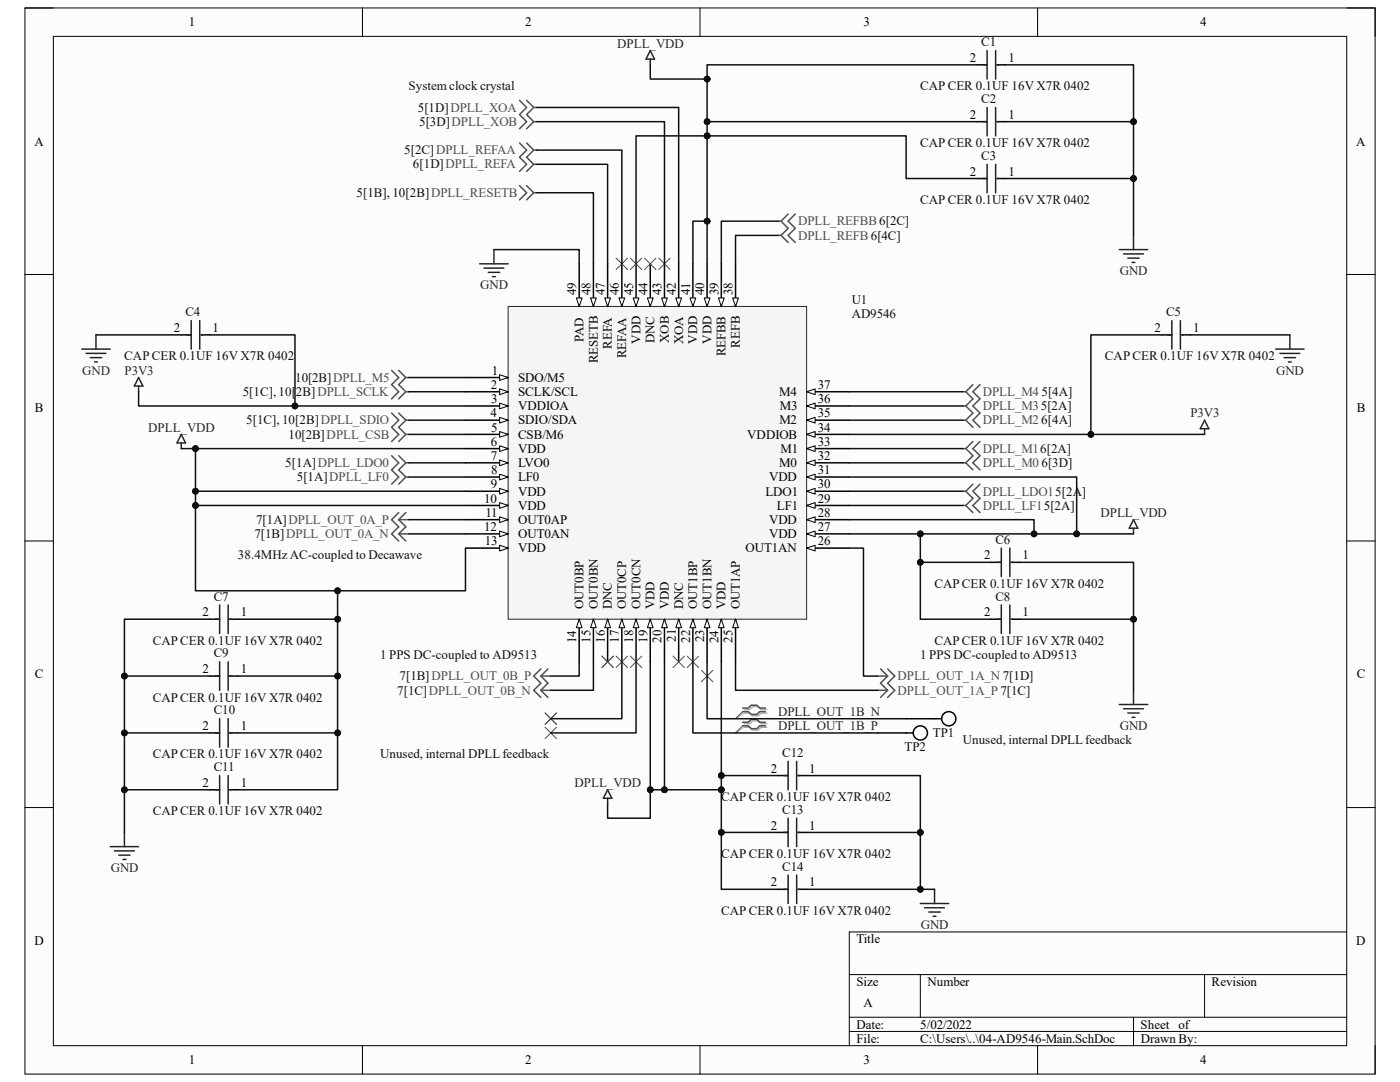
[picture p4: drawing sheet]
<svg xmlns="http://www.w3.org/2000/svg" width="279mm" height="216mm" viewBox="0 0 279 216" stroke-linecap="round" stroke-linejoin="round" font-family="sans-serif">
<path d="M5 1.6h269.4v212.7h-269.4z" fill-rule="evenodd" fill="#fcfcfc"/>
<path d="M5 1.6h269.4v212.7h-269.4z" fill="none" stroke="#000" stroke-width=".2"/>
<path d="M10.6 7.3h258.2v201.4h-258.2z" fill-rule="evenodd" fill="#fcfcfc"/>
<g fill="none" stroke="#000" stroke-width=".2">
<path d="M5 1.6h5.6M10.6 7.3h258.2v201.4h-258.2zM72.3 1.6v5.7M139.7 1.6v5.7M207.1 1.6v5.7M268.8 1.6h5.6v5.7M5 54.8h5.6M268.8 54.8h5.6M5 107.9h5.6M268.8 107.9h5.6M5 161.1h5.6M268.8 161.1h5.6"/>
<path d="M169.5 194.5h99.3M183.7 194.5v8.5M240.4 194.5v8.5M268.8 186h-99.3v22.7M72.3 208.7v5.6M139.7 208.7v5.6M169.5 203h99.3M169.5 205.8h99.3M207.1 208.7v5.6M226.2 203v5.7M274.4 208.7v5.6"/>
</g>
<g fill="none" stroke="#4c4c4c" stroke-width=".3">
<path d="M78.2 73.9l1.4 1.4-1.4 1.5 1.4 1.4-1.4 1.4M79.6 73.9l1.4 1.4M81 75.3l-1.4 1.5 1.4 1.4M81 75.3h.6M81 78.2l-1.4 1.4M81 78.2h.6M78.2 82.4l1.4 1.4-1.4 1.5 1.4 1.4-1.4 1.4M78.2 90.9l1.4 1.5-1.4 1.4 1.4 1.4-1.4 1.4M79.6 82.4l1.4 1.4M79.6 90.9l1.4 1.5M81 83.8l-1.4 1.5 1.4 1.4M81 83.8h.6"/>
<path d="M81 86.7l-1.4 1.4M81 86.7h.6M81 92.4l-1.4 1.4 1.4 1.4M81 92.4h.6M81 95.2l-1.4 1.4M81 95.2h.6M79.6 103.7l1.4 1.4-1.4 1.4M79.6 102.3l-1.4 1.4 1.4 1.4-1.4 1.4 1.4 1.4M79.6 103.7h2M79.6 106.5l1.4 1.4M79.6 106.5h2M81 102.3l-1.4 1.4"/>
<path d="M107.9 134.9l1.5 1.4-1.5 1.4M107.9 133.5l-1.4 1.4 1.4 1.4-1.4 1.4 1.4 1.5M107.9 134.9h2M107.9 137.7l1.5 1.5M107.9 137.7h2M109.4 133.5l-1.5 1.4"/>
</g>
<path d="M101.4 61.2h59.6v62.4h-59.6z" fill-rule="evenodd" fill="#f5f5f5"/>
<path d="M101.4 61.2h59.6v62.4h-59.6z" fill="none" stroke="#262626" stroke-width=".2"/>
<path d="M92.9 75.3h8.5" fill="none" stroke="#000" stroke-width=".3"/>
<path d="M99.7 74.8l1.7 .5-1.7 .6z" fill="#fbfbfb"/>
<path d="M99.7 74.8l1.7 .5-1.7 .6z" fill="none" stroke="#000" stroke-width=".2"/>
<path d="M92.9 78.2h8.5" fill="none" stroke="#000" stroke-width=".3"/>
<path d="M99.7 77.6l1.7 .6-1.7 .5z" fill="#fbfbfb"/>
<path d="M99.7 77.6l1.7 .6-1.7 .5z" fill="none" stroke="#000" stroke-width=".2"/>
<path d="M92.9 81h8.5" fill="none" stroke="#000" stroke-width=".3"/>
<path d="M99.7 80.4l1.7 .6-1.7 .6z" fill="#fbfbfb"/>
<path d="M99.7 80.4l1.7 .6-1.7 .6z" fill="none" stroke="#000" stroke-width=".2"/>
<path d="M92.9 83.8h8.5" fill="none" stroke="#000" stroke-width=".3"/>
<path d="M99.7 83.3l1.7 .5-1.7 .6z" fill="#fbfbfb"/>
<path d="M99.7 83.3l1.7 .5-1.7 .6z" fill="none" stroke="#000" stroke-width=".2"/>
<path d="M92.9 86.7h8.5" fill="none" stroke="#000" stroke-width=".3"/>
<path d="M99.7 86.1l1.7 .6-1.7 .5z" fill="#fbfbfb"/>
<path d="M99.7 86.1l1.7 .6-1.7 .5z" fill="none" stroke="#000" stroke-width=".2"/>
<path d="M92.9 89.5h8.5" fill="none" stroke="#000" stroke-width=".3"/>
<path d="M99.7 88.9l1.7 .6-1.7 .6z" fill="#fbfbfb"/>
<path d="M99.7 88.9l1.7 .6-1.7 .6z" fill="none" stroke="#000" stroke-width=".2"/>
<path d="M92.9 92.4h8.5" fill="none" stroke="#000" stroke-width=".3"/>
<path d="M99.7 91.8l1.7 .6-1.7 .5z" fill="#fbfbfb"/>
<path d="M99.7 91.8l1.7 .6-1.7 .5z" fill="none" stroke="#000" stroke-width=".2"/>
<path d="M92.9 95.2h8.5" fill="none" stroke="#000" stroke-width=".3"/>
<path d="M99.7 94.6l1.7 .6-1.7 .6z" fill="#fbfbfb"/>
<path d="M99.7 94.6l1.7 .6-1.7 .6z" fill="none" stroke="#000" stroke-width=".2"/>
<path d="M92.9 98h8.5" fill="none" stroke="#000" stroke-width=".3"/>
<path d="M99.7 97.5l1.7 .5-1.7 .6z" fill="#fbfbfb"/>
<path d="M99.7 97.5l1.7 .5-1.7 .6z" fill="none" stroke="#000" stroke-width=".2"/>
<path d="M92.9 100.9h8.5" fill="none" stroke="#000" stroke-width=".3"/>
<path d="M99.7 100.3l1.7 .6-1.7 .5z" fill="#fbfbfb"/>
<path d="M99.7 100.3l1.7 .6-1.7 .5z" fill="none" stroke="#000" stroke-width=".2"/>
<path d="M92.9 103.7h8.5" fill="none" stroke="#000" stroke-width=".3"/>
<path d="M99.7 103.1l1.7 .6-1.7 .6z" fill="#fbfbfb"/>
<path d="M99.7 103.1l1.7 .6-1.7 .6z" fill="none" stroke="#000" stroke-width=".2"/>
<path d="M92.9 106.5h8.5" fill="none" stroke="#000" stroke-width=".3"/>
<path d="M99.7 106l1.7 .5-1.7 .6z" fill="#fbfbfb"/>
<path d="M99.7 106l1.7 .5-1.7 .6z" fill="none" stroke="#000" stroke-width=".2"/>
<path d="M92.9 109.4h8.5" fill="none" stroke="#000" stroke-width=".3"/>
<path d="M99.7 108.8l1.7 .6-1.7 .5z" fill="#fbfbfb"/>
<path d="M99.7 108.8l1.7 .6-1.7 .5z" fill="none" stroke="#000" stroke-width=".2"/>
<path d="M115.6 123.6v8.5" fill="none" stroke="#000" stroke-width=".3"/>
<path d="M115.6 123.6l.6 1.7h-1.2z" fill="#fbfbfb"/>
<path d="M115.6 123.6l.6 1.7h-1.2z" fill="none" stroke="#000" stroke-width=".2"/>
<path d="M118.4 123.6v8.5" fill="none" stroke="#000" stroke-width=".3"/>
<path d="M118.4 123.6l.6 1.7h-1.1z" fill="#fbfbfb"/>
<path d="M118.4 123.6l.6 1.7h-1.1z" fill="none" stroke="#000" stroke-width=".2"/>
<path d="M121.3 123.6v8.5" fill="none" stroke="#000" stroke-width=".3"/>
<path d="M121.3 123.6l.5 1.7h-1.1z" fill="#fbfbfb"/>
<path d="M121.3 123.6l.5 1.7h-1.1z" fill="none" stroke="#000" stroke-width=".2"/>
<path d="M124.1 123.6v8.5" fill="none" stroke="#000" stroke-width=".3"/>
<path d="M124.1 123.6l.6 1.7h-1.2z" fill="#fbfbfb"/>
<path d="M124.1 123.6l.6 1.7h-1.2z" fill="none" stroke="#000" stroke-width=".2"/>
<path d="M126.9 123.6v8.5" fill="none" stroke="#000" stroke-width=".3"/>
<path d="M126.9 123.6l.6 1.7h-1.1z" fill="#fbfbfb"/>
<path d="M126.9 123.6l.6 1.7h-1.1z" fill="none" stroke="#000" stroke-width=".2"/>
<path d="M129.8 123.6v8.5" fill="none" stroke="#000" stroke-width=".3"/>
<path d="M129.8 123.6l.5 1.7h-1.1z" fill="#fbfbfb"/>
<path d="M129.8 123.6l.5 1.7h-1.1z" fill="none" stroke="#000" stroke-width=".2"/>
<path d="M132.6 123.6v8.5" fill="none" stroke="#000" stroke-width=".3"/>
<path d="M132.6 123.6l.6 1.7h-1.2z" fill="#fbfbfb"/>
<path d="M132.6 123.6l.6 1.7h-1.2z" fill="none" stroke="#000" stroke-width=".2"/>
<path d="M135.4 123.6v8.5" fill="none" stroke="#000" stroke-width=".3"/>
<path d="M135.4 123.6l.6 1.7h-1.1z" fill="#fbfbfb"/>
<path d="M135.4 123.6l.6 1.7h-1.1z" fill="none" stroke="#000" stroke-width=".2"/>
<path d="M138.3 123.6v8.5" fill="none" stroke="#000" stroke-width=".3"/>
<path d="M138.3 123.6l.6 1.7h-1.2z" fill="#fbfbfb"/>
<path d="M138.3 123.6l.6 1.7h-1.2z" fill="none" stroke="#000" stroke-width=".2"/>
<path d="M141.1 123.6v8.5" fill="none" stroke="#000" stroke-width=".3"/>
<path d="M141.1 123.6l.6 1.7h-1.1z" fill="#fbfbfb"/>
<path d="M141.1 123.6l.6 1.7h-1.1z" fill="none" stroke="#000" stroke-width=".2"/>
<path d="M144 123.6v8.5" fill="none" stroke="#000" stroke-width=".3"/>
<path d="M144 123.6l.5 1.7h-1.1z" fill="#fbfbfb"/>
<path d="M144 123.6l.5 1.7h-1.1z" fill="none" stroke="#000" stroke-width=".2"/>
<path d="M146.8 123.6v8.5" fill="none" stroke="#000" stroke-width=".3"/>
<path d="M146.8 123.6l.6 1.7h-1.2z" fill="#fbfbfb"/>
<path d="M146.8 123.6l.6 1.7h-1.2z" fill="none" stroke="#000" stroke-width=".2"/>
<path d="M161 109.4h8.5" fill="none" stroke="#000" stroke-width=".3"/>
<path d="M161 109.4l1.7-.6v1.1z" fill="#fbfbfb"/>
<path d="M161 109.4l1.7-.6v1.1z" fill="none" stroke="#000" stroke-width=".2"/>
<path d="M161 106.5h8.5" fill="none" stroke="#000" stroke-width=".3"/>
<path d="M161 106.5l1.7-.5v1.1z" fill="#fbfbfb"/>
<path d="M161 106.5l1.7-.5v1.1z" fill="none" stroke="#000" stroke-width=".2"/>
<path d="M161 103.7h8.5" fill="none" stroke="#000" stroke-width=".3"/>
<path d="M161 103.7l1.7-.6v1.2z" fill="#fbfbfb"/>
<path d="M161 103.7l1.7-.6v1.2z" fill="none" stroke="#000" stroke-width=".2"/>
<path d="M161 100.9h8.5" fill="none" stroke="#000" stroke-width=".3"/>
<path d="M161 100.9l1.7-.6v1.1z" fill="#fbfbfb"/>
<path d="M161 100.9l1.7-.6v1.1z" fill="none" stroke="#000" stroke-width=".2"/>
<path d="M161 98h8.5" fill="none" stroke="#000" stroke-width=".3"/>
<path d="M161 98l1.7-.5v1.1z" fill="#fbfbfb"/>
<path d="M161 98l1.7-.5v1.1z" fill="none" stroke="#000" stroke-width=".2"/>
<path d="M161 95.2h8.5" fill="none" stroke="#000" stroke-width=".3"/>
<path d="M161 95.2l1.7-.6v1.2z" fill="#fbfbfb"/>
<path d="M161 95.2l1.7-.6v1.2z" fill="none" stroke="#000" stroke-width=".2"/>
<path d="M161 92.4h8.5" fill="none" stroke="#000" stroke-width=".3"/>
<path d="M161 92.4l1.7-.6v1.1z" fill="#fbfbfb"/>
<path d="M161 92.4l1.7-.6v1.1z" fill="none" stroke="#000" stroke-width=".2"/>
<path d="M161 89.5h8.5" fill="none" stroke="#000" stroke-width=".3"/>
<path d="M161 89.5l1.7-.6v1.2z" fill="#fbfbfb"/>
<path d="M161 89.5l1.7-.6v1.2z" fill="none" stroke="#000" stroke-width=".2"/>
<path d="M161 86.7h8.5" fill="none" stroke="#000" stroke-width=".3"/>
<path d="M161 86.7l1.7-.6v1.1z" fill="#fbfbfb"/>
<path d="M161 86.7l1.7-.6v1.1z" fill="none" stroke="#000" stroke-width=".2"/>
<path d="M161 83.8h8.5" fill="none" stroke="#000" stroke-width=".3"/>
<path d="M161 83.8l1.7-.5v1.1z" fill="#fbfbfb"/>
<path d="M161 83.8l1.7-.5v1.1z" fill="none" stroke="#000" stroke-width=".2"/>
<path d="M161 81h8.5" fill="none" stroke="#000" stroke-width=".3"/>
<path d="M161 81l1.7-.6v1.2z" fill="#fbfbfb"/>
<path d="M161 81l1.7-.6v1.2z" fill="none" stroke="#000" stroke-width=".2"/>
<path d="M161 78.2h8.5" fill="none" stroke="#000" stroke-width=".3"/>
<path d="M161 78.2l1.7-.6v1.1z" fill="#fbfbfb"/>
<path d="M161 78.2l1.7-.6v1.1z" fill="none" stroke="#000" stroke-width=".2"/>
<path d="M146.8 52.6v8.6" fill="none" stroke="#000" stroke-width=".3"/>
<path d="M146.2 59.5h1.2l-.6 1.7z" fill="#fbfbfb"/>
<path d="M146.2 59.5h1.2l-.6 1.7z" fill="none" stroke="#000" stroke-width=".2"/>
<path d="M144 52.6v8.6" fill="none" stroke="#000" stroke-width=".3"/>
<path d="M143.4 59.5h1.1l-.5 1.7z" fill="#fbfbfb"/>
<path d="M143.4 59.5h1.1l-.5 1.7z" fill="none" stroke="#000" stroke-width=".2"/>
<path d="M141.1 52.6v8.6" fill="none" stroke="#000" stroke-width=".3"/>
<path d="M140.6 59.5h1.1l-.6 1.7z" fill="#fbfbfb"/>
<path d="M140.6 59.5h1.1l-.6 1.7z" fill="none" stroke="#000" stroke-width=".2"/>
<path d="M138.3 52.6v8.6" fill="none" stroke="#000" stroke-width=".3"/>
<path d="M137.7 59.5h1.2l-.6 1.7z" fill="#fbfbfb"/>
<path d="M137.7 59.5h1.2l-.6 1.7z" fill="none" stroke="#000" stroke-width=".2"/>
<path d="M135.4 52.6v8.6" fill="none" stroke="#000" stroke-width=".3"/>
<path d="M134.9 59.5h1.1l-.6 1.7z" fill="#fbfbfb"/>
<path d="M134.9 59.5h1.1l-.6 1.7z" fill="none" stroke="#000" stroke-width=".2"/>
<path d="M132.6 52.6v8.6" fill="none" stroke="#000" stroke-width=".3"/>
<path d="M132 59.5h1.2l-.6 1.7z" fill="#fbfbfb"/>
<path d="M132 59.5h1.2l-.6 1.7z" fill="none" stroke="#000" stroke-width=".2"/>
<path d="M129.8 52.6v8.6" fill="none" stroke="#000" stroke-width=".3"/>
<path d="M129.2 59.5h1.1l-.5 1.7z" fill="#fbfbfb"/>
<path d="M129.2 59.5h1.1l-.5 1.7z" fill="none" stroke="#000" stroke-width=".2"/>
<path d="M126.9 52.6v8.6" fill="none" stroke="#000" stroke-width=".3"/>
<path d="M126.4 59.5h1.1l-.6 1.7z" fill="#fbfbfb"/>
<path d="M126.4 59.5h1.1l-.6 1.7z" fill="none" stroke="#000" stroke-width=".2"/>
<path d="M124.1 52.6v8.6" fill="none" stroke="#000" stroke-width=".3"/>
<path d="M123.5 59.5h1.2l-.6 1.7z" fill="#fbfbfb"/>
<path d="M123.5 59.5h1.2l-.6 1.7z" fill="none" stroke="#000" stroke-width=".2"/>
<path d="M121.3 52.6v8.6" fill="none" stroke="#000" stroke-width=".3"/>
<path d="M120.7 59.5h1.1l-.5 1.7z" fill="#fbfbfb"/>
<path d="M120.7 59.5h1.1l-.5 1.7z" fill="none" stroke="#000" stroke-width=".2"/>
<path d="M118.4 52.6v8.6" fill="none" stroke="#000" stroke-width=".3"/>
<path d="M117.9 59.5h1.1l-.6 1.7z" fill="#fbfbfb"/>
<path d="M117.9 59.5h1.1l-.6 1.7z" fill="none" stroke="#000" stroke-width=".2"/>
<path d="M115.6 52.6v8.6" fill="none" stroke="#000" stroke-width=".3"/>
<path d="M115 59.5h1.2l-.6 1.7z" fill="#fbfbfb"/>
<path d="M115 59.5h1.2l-.6 1.7z" fill="none" stroke="#000" stroke-width=".2"/>
<g fill="none" stroke="#4c4c4c" stroke-width=".3">
<path d="M103.7 37l1.4 1.5-1.4 1.4M103.7 28.5l1.4 1.5-1.4 1.4 1.4 1.4-1.4 1.4M103.7 20l1.4 1.4-1.4 1.5 1.4 1.4-1.4 1.4M105.1 37l1.4 1.5M105.1 28.5l1.4 1.5M105.1 20l1.4 1.4M106.5 38.5l-1.4 1.4M106.5 38.5h.6M106.5 32.8l-1.4 1.4M106.5 30l-1.4 1.4 1.4 1.4M106.5 32.8h.6M106.5 30h.6"/>
<path d="M106.5 24.3l-1.4 1.4M106.5 21.4l-1.4 1.5 1.4 1.4M106.5 24.3h.6M106.5 21.4h.6M155.3 44.1h.6M155.3 47h.6M155.9 44.1l1.4 1.5-1.4 1.4M155.9 47l1.4 1.4M157.3 42.7l-1.4 1.4M158.7 42.7l-1.4 1.4 1.4 1.5-1.4 1.4 1.4 1.4M192.2 78.2h.5M192.7 78.2l1.5 1.4-1.5 1.4"/>
<path d="M194.2 76.8l-1.5 1.4M195.6 76.8l-1.4 1.4 1.4 1.4-1.4 1.4 1.4 1.4-1.4 1.4 1.4 1.5M192.2 98h.5M192.2 92.4h.5M192.2 89.5h.5M192.2 83.8h.5M192.2 81h.5M192.7 98l1.5 1.4-1.5 1.5M192.7 92.4l1.5 1.4M192.7 89.5l1.5 1.4-1.5 1.5M192.7 83.8l1.5 1.5M192.7 81l1.5 1.4-1.5 1.4"/>
<path d="M194.2 96.6l-1.5 1.4M194.2 88.1l-1.5 1.4M195.6 96.6l-1.4 1.4 1.4 1.4-1.4 1.5 1.4 1.4M195.6 88.1l-1.4 1.4 1.4 1.4-1.4 1.5 1.4 1.4M192.2 100.9h.5M192.7 100.9l1.5 1.4M175.2 134.9h1.9M175.2 137.7h1.9M175.7 133.5l1.4 1.4M177.1 134.9l-1.4 1.4 1.4 1.4M177.1 133.5l1.5 1.4-1.5 1.4 1.5 1.4-1.5 1.5M177.1 137.7l-1.4 1.5"/>
<path d="M148.2 141.3h1.1l.6-.6h1.2l.5 .6h1.1M148.2 142h1.1l.6 .6h1.2l.5-.6h1.1M148.2 144.1h1.1l.6-.6h1.2l.5 .6h1.1M148.2 144.8h1.1l.6 .6h1.2l.5-.6h1.1"/>
</g>
<g fill="none" stroke="#262626" stroke-width=".3">
<path d="M129.8 10.1l.8 1.7h-1.7zM129.8 11.8v1.1M95.7 52.6h5.7M96.6 53.5h4M97.4 54.3h2.3M98.3 55.2h.6M98.6 49.8v2.8M223.4 49.8h5.7M224.2 50.7h4M225.1 51.5h2.3M225.9 52.4h.6M226.2 47v2.8"/>
<path d="M16.3 69.7h5.7M17.2 70.5h3.9M18 71.4h2.3M18.9 72.2h.5M19.2 66.8v2.9M27.7 75.3l.8 1.7h-1.7zM27.7 77v1.2M254.6 69.7h5.7M255.4 70.5h4M256.3 71.4h2.3M257.1 72.2h.6M257.4 66.8v2.9"/>
<path d="M36.2 86.7l.8 1.7h-1.7zM36.2 88.4v1.1M240.4 83.8l.8 1.7h-1.7zM240.4 85.5v1.2M226.2 103.7l.9 1.7h-1.7zM226.2 105.4v1.1M226.2 137.7v2.9M121.3 157.6l.8 1.7h-1.7zM121.3 159.3v1.1M223.4 140.6h5.7M224.2 141.4h4M225.1 142.3h2.3"/>
<path d="M225.9 143.1h.6M22 168.9h5.7M22.8 169.8h4M23.7 170.6h2.3M24.5 171.5h.6M24.8 166.1v2.8M186.5 177.5v2.8M183.7 180.3h5.6M184.5 181.1h4M185.4 182h2.2M186.2 182.8h.6"/>
</g>
<g fill="none" stroke="#000" stroke-width=".3">
<path d="M195 12.9h2M199 12.9h1.7M195 24.3h2M195 35.6h2M199 24.3h1.7M199 35.6h1.7M36.2 66.8h2M40.1 66.8h1.7M231.9 66.8h2M235.9 66.8h1.7M197.9 112.2h1.9M201.8 112.2h1.7"/>
<path d="M41.8 123.6h2M41.8 134.9h2M45.8 123.6h1.7M45.8 134.9h1.7M197.9 123.6h1.9M201.8 123.6h1.7M41.8 146.2h2M41.8 157.6h2M45.8 146.2h1.7M45.8 157.6h1.7M155.3 154.8h2M159.3 154.8h1.7"/>
<path d="M155.3 166.1h2M155.3 177.5h2M159.3 166.1h1.7M159.3 177.5h1.7"/>
</g>
<g fill="none" stroke="#1c1c1c" stroke-width=".3">
<path d="M196.2 12.9h.8M197 10.1v5.7M198.7 10.1v5.7M199 12.9h.3M196.2 24.3h.8M196.2 35.6h.8M197 21.4v5.7M197 32.8v5.7M198.7 21.4v5.7M198.7 32.8v5.7M199 24.3h.3M199 35.6h.3"/>
<path d="M37.3 66.8h.9M38.2 64v5.7M39.9 64v5.7M40.1 66.8h.3M233 66.8h.9M233.9 64v5.7M235.6 64v5.7M235.9 66.8h.2M199 112.2h.8M199.8 109.4v5.6M201.5 109.4v5.6M201.8 112.2h.3"/>
<path d="M43 123.6h.8M43 134.9h.8M43.8 120.7v5.7M43.8 132.1v5.6M45.5 120.7v5.7M45.5 132.1v5.6M45.8 123.6h.3M45.8 134.9h.3M199 123.6h.8M199.8 120.7v5.7M201.5 120.7v5.7M201.8 123.6h.3"/>
<path d="M43 146.2h.8M43 157.6h.8M43.8 143.4v5.7M43.8 154.8v5.6M45.5 143.4v5.7M45.5 154.8v5.6M45.8 146.2h.3M45.8 157.6h.3M156.4 154.8h.9M157.3 151.9v5.7M159 151.9v5.7M159.3 154.8h.3"/>
<path d="M156.4 166.1h.9M156.4 177.5h.9M157.3 163.3v5.6M157.3 174.6v5.7M159 163.3v5.6M159 174.6v5.7M159.3 166.1h.3M159.3 177.5h.3"/>
</g>
<g fill="none" stroke="#4c4c4c" stroke-width=".2">
<path d="M123 51.5l2.2 2.3M125.2 51.5l-2.2 2.3M125.8 51.5l2.3 2.3M128.1 51.5l-2.3 2.3M128.6 51.5l2.3 2.3M130.9 51.5l-2.3 2.3M131.5 51.5l2.2 2.3M133.7 51.5l-2.2 2.3M120.1 130.9l2.3 2.3M122.4 130.9l-2.3 2.3M123 130.9l2.2 2.3M125.2 130.9l-2.2 2.3"/>
<path d="M125.8 130.9l2.3 2.3M128.1 130.9l-2.3 2.3M134.3 130.9l2.3 2.3M136.6 130.9l-2.3 2.3M137.1 130.9l2.3 2.3M139.4 130.9l-2.3 2.3M140 133.8l2.3 2.2M142.3 133.8l-2.3 2.2M108.8 142.3l2.3 2.2M108.8 145.1l2.3 2.3M111.1 142.3l-2.3 2.2M111.1 145.1l-2.3 2.3"/>
<path d="M148.2 142l-1.4 1.4M148.2 144.8l-1.4 1.4"/>
</g>
<path d="M148.5 141.6h1.1l.6-.6h1.1l.6 .6h1.1M148.5 142.3h1.1l.6 .5h1.1l.6-.5h1.1M148.5 144.4h1.1l.6-.6h1.1l.6 .6h1.1M148.5 145.1h1.1l.6 .6h1.1l.6-.6h1.1" fill="none" stroke="#aeaeae" stroke-width=".3"/>
<path d="M148.5 142.3l-1.7 1.1M148.5 145.1l-1.7 1.1" fill="none" stroke="#aeaeae" stroke-width=".2"/>
<g fill="none" stroke="#0e0e0e" stroke-width=".3">
<path d="M107.1 38.5h11.3v14.1M107.1 32.8h14.2v19.8M107.1 30h17v22.6M107.1 24.3h25.5v28.3M107.1 21.4h28.3v31.2M98.6 49.8h17v2.8M81.6 78.2h11.3M81.6 75.3h11.3M169.5 78.2h22.7M36.2 89.5h56.7M81.6 95.2h11.3M81.6 92.4h11.3"/>
<path d="M81.6 86.7h11.3M81.6 83.8h11.3M169.5 92.4h22.7M169.5 83.8h22.7M169.5 81h22.7M169.5 89.5h22.7M169.5 98h22.7M81.6 106.5h11.3M81.6 103.7h11.3M169.5 109.4h2.8v25.5h2.9M169.5 100.9h22.7M124.1 132.1v11.3h-14.2"/>
<path d="M126.9 132.1v14.1h-17M146.8 132.1v5.6h28.4"/>
</g>
<circle cx="39" cy="89.5" r=".57" fill="#0e0e0e"/>
<circle cx="39" cy="89.5" r=".57" fill="none" stroke="#0e0e0e" stroke-width=".2"/>
<path d="M39 89.5v28.4h53.9v-8.5" fill="none" stroke="#0e0e0e" stroke-width=".3"/>
<circle cx="67.4" cy="117.9" r=".57" fill="#0e0e0e"/>
<circle cx="67.4" cy="117.9" r=".57" fill="none" stroke="#0e0e0e" stroke-width=".2"/>
<circle cx="39" cy="100.9" r=".57" fill="#0e0e0e"/>
<circle cx="39" cy="100.9" r=".57" fill="none" stroke="#0e0e0e" stroke-width=".2"/>
<circle cx="39" cy="98" r=".57" fill="#0e0e0e"/>
<circle cx="39" cy="98" r=".57" fill="none" stroke="#0e0e0e" stroke-width=".2"/>
<circle cx="39" cy="89.5" r=".57" fill="#0e0e0e"/>
<circle cx="39" cy="89.5" r=".57" fill="none" stroke="#0e0e0e" stroke-width=".2"/>
<path d="M39 100.9h53.9" fill="none" stroke="#0e0e0e" stroke-width=".3"/>
<circle cx="39" cy="100.9" r=".57" fill="#0e0e0e"/>
<circle cx="39" cy="100.9" r=".57" fill="none" stroke="#0e0e0e" stroke-width=".2"/>
<path d="M39 98h53.9" fill="none" stroke="#0e0e0e" stroke-width=".3"/>
<circle cx="39" cy="98" r=".57" fill="#0e0e0e"/>
<circle cx="39" cy="98" r=".57" fill="none" stroke="#0e0e0e" stroke-width=".2"/>
<path d="M132.6 132.1v25.5h-2.8" fill="none" stroke="#0e0e0e" stroke-width=".3"/>
<circle cx="132.6" cy="157.6" r=".57" fill="#0e0e0e"/>
<circle cx="132.6" cy="157.6" r=".57" fill="none" stroke="#0e0e0e" stroke-width=".2"/>
<circle cx="129.8" cy="157.6" r=".57" fill="#0e0e0e"/>
<circle cx="129.8" cy="157.6" r=".57" fill="none" stroke="#0e0e0e" stroke-width=".2"/>
<path d="M144 132.1v25.5h-11.4" fill="none" stroke="#0e0e0e" stroke-width=".3"/>
<circle cx="144" cy="154.8" r=".57" fill="#0e0e0e"/>
<circle cx="144" cy="154.8" r=".57" fill="none" stroke="#0e0e0e" stroke-width=".2"/>
<circle cx="144" cy="157.6" r=".57" fill="#0e0e0e"/>
<circle cx="144" cy="157.6" r=".57" fill="none" stroke="#0e0e0e" stroke-width=".2"/>
<circle cx="132.6" cy="157.6" r=".57" fill="#0e0e0e"/>
<circle cx="132.6" cy="157.6" r=".57" fill="none" stroke="#0e0e0e" stroke-width=".2"/>
<path d="M169.5 103.7h36.9v2.8" fill="none" stroke="#0e0e0e" stroke-width=".3"/>
<circle cx="206.4" cy="106.5" r=".57" fill="#0e0e0e"/>
<circle cx="206.4" cy="106.5" r=".57" fill="none" stroke="#0e0e0e" stroke-width=".2"/>
<path d="M169.5 95.2h45.4v11.3" fill="none" stroke="#0e0e0e" stroke-width=".3"/>
<circle cx="214.9" cy="106.5" r=".57" fill="#0e0e0e"/>
<circle cx="214.9" cy="106.5" r=".57" fill="none" stroke="#0e0e0e" stroke-width=".2"/>
<path d="M169.5 106.5h56.7" fill="none" stroke="#0e0e0e" stroke-width=".3"/>
<circle cx="183.7" cy="106.5" r=".57" fill="#0e0e0e"/>
<circle cx="183.7" cy="106.5" r=".57" fill="none" stroke="#0e0e0e" stroke-width=".2"/>
<circle cx="206.4" cy="106.5" r=".57" fill="#0e0e0e"/>
<circle cx="206.4" cy="106.5" r=".57" fill="none" stroke="#0e0e0e" stroke-width=".2"/>
<circle cx="214.9" cy="106.5" r=".57" fill="#0e0e0e"/>
<circle cx="214.9" cy="106.5" r=".57" fill="none" stroke="#0e0e0e" stroke-width=".2"/>
<path d="M67.4 117.9v5.7h-19.9" fill="none" stroke="#0e0e0e" stroke-width=".3"/>
<circle cx="67.4" cy="123.6" r=".57" fill="#0e0e0e"/>
<circle cx="67.4" cy="123.6" r=".57" fill="none" stroke="#0e0e0e" stroke-width=".2"/>
<circle cx="67.4" cy="117.9" r=".57" fill="#0e0e0e"/>
<circle cx="67.4" cy="117.9" r=".57" fill="none" stroke="#0e0e0e" stroke-width=".2"/>
<path d="M67.4 123.6v34h-19.9" fill="none" stroke="#0e0e0e" stroke-width=".3"/>
<circle cx="67.4" cy="123.6" r=".57" fill="#0e0e0e"/>
<circle cx="67.4" cy="123.6" r=".57" fill="none" stroke="#0e0e0e" stroke-width=".2"/>
<circle cx="67.4" cy="134.9" r=".57" fill="#0e0e0e"/>
<circle cx="67.4" cy="134.9" r=".57" fill="none" stroke="#0e0e0e" stroke-width=".2"/>
<circle cx="67.4" cy="146.2" r=".57" fill="#0e0e0e"/>
<circle cx="67.4" cy="146.2" r=".57" fill="none" stroke="#0e0e0e" stroke-width=".2"/>
<path d="M47.5 146.2h19.9" fill="none" stroke="#0e0e0e" stroke-width=".3"/>
<circle cx="67.4" cy="146.2" r=".57" fill="#0e0e0e"/>
<circle cx="67.4" cy="146.2" r=".57" fill="none" stroke="#0e0e0e" stroke-width=".2"/>
<path d="M47.5 134.9h19.9" fill="none" stroke="#0e0e0e" stroke-width=".3"/>
<circle cx="67.4" cy="134.9" r=".57" fill="#0e0e0e"/>
<circle cx="67.4" cy="134.9" r=".57" fill="none" stroke="#0e0e0e" stroke-width=".2"/>
<path d="M41.8 123.6h-17v42.5" fill="none" stroke="#0e0e0e" stroke-width=".3"/>
<circle cx="24.8" cy="157.6" r=".57" fill="#0e0e0e"/>
<circle cx="24.8" cy="157.6" r=".57" fill="none" stroke="#0e0e0e" stroke-width=".2"/>
<circle cx="24.8" cy="146.2" r=".57" fill="#0e0e0e"/>
<circle cx="24.8" cy="146.2" r=".57" fill="none" stroke="#0e0e0e" stroke-width=".2"/>
<circle cx="24.8" cy="134.9" r=".57" fill="#0e0e0e"/>
<circle cx="24.8" cy="134.9" r=".57" fill="none" stroke="#0e0e0e" stroke-width=".2"/>
<path d="M24.8 134.9h17" fill="none" stroke="#0e0e0e" stroke-width=".3"/>
<circle cx="24.8" cy="134.9" r=".57" fill="#0e0e0e"/>
<circle cx="24.8" cy="134.9" r=".57" fill="none" stroke="#0e0e0e" stroke-width=".2"/>
<path d="M24.8 146.2h17" fill="none" stroke="#0e0e0e" stroke-width=".3"/>
<circle cx="24.8" cy="146.2" r=".57" fill="#0e0e0e"/>
<circle cx="24.8" cy="146.2" r=".57" fill="none" stroke="#0e0e0e" stroke-width=".2"/>
<path d="M24.8 157.6h17" fill="none" stroke="#0e0e0e" stroke-width=".3"/>
<circle cx="24.8" cy="157.6" r=".57" fill="#0e0e0e"/>
<circle cx="24.8" cy="157.6" r=".57" fill="none" stroke="#0e0e0e" stroke-width=".2"/>
<path d="M144 154.8h11.3" fill="none" stroke="#0e0e0e" stroke-width=".3"/>
<circle cx="144" cy="154.8" r=".57" fill="#0e0e0e"/>
<circle cx="144" cy="154.8" r=".57" fill="none" stroke="#0e0e0e" stroke-width=".2"/>
<path d="M144 157.6v8.5h11.3" fill="none" stroke="#0e0e0e" stroke-width=".3"/>
<circle cx="144" cy="166.1" r=".57" fill="#0e0e0e"/>
<circle cx="144" cy="166.1" r=".57" fill="none" stroke="#0e0e0e" stroke-width=".2"/>
<circle cx="144" cy="157.6" r=".57" fill="#0e0e0e"/>
<circle cx="144" cy="157.6" r=".57" fill="none" stroke="#0e0e0e" stroke-width=".2"/>
<path d="M144 166.1v11.4h11.3" fill="none" stroke="#0e0e0e" stroke-width=".3"/>
<circle cx="144" cy="166.1" r=".57" fill="#0e0e0e"/>
<circle cx="144" cy="166.1" r=".57" fill="none" stroke="#0e0e0e" stroke-width=".2"/>
<path d="M161 177.5h25.5" fill="none" stroke="#0e0e0e" stroke-width=".3"/>
<circle cx="183.7" cy="177.4" r=".57" fill="#0e0e0e"/>
<circle cx="183.7" cy="177.4" r=".57" fill="none" stroke="#0e0e0e" stroke-width=".2"/>
<path d="M161 166.1h22.7v11.4" fill="none" stroke="#0e0e0e" stroke-width=".3"/>
<circle cx="183.7" cy="166.1" r=".57" fill="#0e0e0e"/>
<circle cx="183.7" cy="166.1" r=".57" fill="none" stroke="#0e0e0e" stroke-width=".2"/>
<circle cx="183.7" cy="177.4" r=".57" fill="#0e0e0e"/>
<circle cx="183.7" cy="177.4" r=".57" fill="none" stroke="#0e0e0e" stroke-width=".2"/>
<path d="M161 154.8h22.7v11.3" fill="none" stroke="#0e0e0e" stroke-width=".3"/>
<circle cx="183.7" cy="166.1" r=".57" fill="#0e0e0e"/>
<circle cx="183.7" cy="166.1" r=".57" fill="none" stroke="#0e0e0e" stroke-width=".2"/>
<path d="M183.7 106.5v5.7h14.2" fill="none" stroke="#0e0e0e" stroke-width=".3"/>
<circle cx="183.7" cy="112.2" r=".57" fill="#0e0e0e"/>
<circle cx="183.7" cy="112.2" r=".57" fill="none" stroke="#0e0e0e" stroke-width=".2"/>
<circle cx="183.7" cy="106.5" r=".57" fill="#0e0e0e"/>
<circle cx="183.7" cy="106.5" r=".57" fill="none" stroke="#0e0e0e" stroke-width=".2"/>
<path d="M183.7 112.2v11.4h14.2" fill="none" stroke="#0e0e0e" stroke-width=".3"/>
<circle cx="183.7" cy="112.2" r=".57" fill="#0e0e0e"/>
<circle cx="183.7" cy="112.2" r=".57" fill="none" stroke="#0e0e0e" stroke-width=".2"/>
<path d="M203.5 112.2h22.7v25.5" fill="none" stroke="#0e0e0e" stroke-width=".3"/>
<circle cx="226.2" cy="123.6" r=".57" fill="#0e0e0e"/>
<circle cx="226.2" cy="123.6" r=".57" fill="none" stroke="#0e0e0e" stroke-width=".2"/>
<path d="M203.5 123.6h22.7" fill="none" stroke="#0e0e0e" stroke-width=".3"/>
<circle cx="226.2" cy="123.6" r=".57" fill="#0e0e0e"/>
<circle cx="226.2" cy="123.6" r=".57" fill="none" stroke="#0e0e0e" stroke-width=".2"/>
<path d="M141.1 24.3h53.9" fill="none" stroke="#0e0e0e" stroke-width=".3"/>
<circle cx="141.1" cy="24.3" r=".57" fill="#0e0e0e"/>
<circle cx="141.1" cy="24.3" r=".57" fill="none" stroke="#0e0e0e" stroke-width=".2"/>
<path d="M141.1 27.1h39.7v8.5h14.2" fill="none" stroke="#0e0e0e" stroke-width=".3"/>
<circle cx="141.1" cy="27.1" r=".57" fill="#0e0e0e"/>
<circle cx="141.1" cy="27.1" r=".57" fill="none" stroke="#0e0e0e" stroke-width=".2"/>
<path d="M200.7 35.6h25.5v11.4" fill="none" stroke="#0e0e0e" stroke-width=".3"/>
<circle cx="226.2" cy="35.6" r=".57" fill="#0e0e0e"/>
<circle cx="226.2" cy="35.6" r=".57" fill="none" stroke="#0e0e0e" stroke-width=".2"/>
<path d="M200.7 12.9h25.5v22.7" fill="none" stroke="#0e0e0e" stroke-width=".3"/>
<circle cx="226.2" cy="24.3" r=".57" fill="#0e0e0e"/>
<circle cx="226.2" cy="24.3" r=".57" fill="none" stroke="#0e0e0e" stroke-width=".2"/>
<circle cx="226.2" cy="35.6" r=".57" fill="#0e0e0e"/>
<circle cx="226.2" cy="35.6" r=".57" fill="none" stroke="#0e0e0e" stroke-width=".2"/>
<path d="M200.7 24.3h25.5" fill="none" stroke="#0e0e0e" stroke-width=".3"/>
<circle cx="226.2" cy="24.3" r=".57" fill="#0e0e0e"/>
<circle cx="226.2" cy="24.3" r=".57" fill="none" stroke="#0e0e0e" stroke-width=".2"/>
<path d="M231.9 66.8h-14.2v19.9" fill="none" stroke="#0e0e0e" stroke-width=".3"/>
<circle cx="217.7" cy="86.7" r=".57" fill="#0e0e0e"/>
<circle cx="217.7" cy="86.7" r=".57" fill="none" stroke="#0e0e0e" stroke-width=".2"/>
<path d="M41.8 66.8h17.1v14.2" fill="none" stroke="#0e0e0e" stroke-width=".3"/>
<circle cx="58.9" cy="81" r=".57" fill="#0e0e0e"/>
<circle cx="58.9" cy="81" r=".57" fill="none" stroke="#0e0e0e" stroke-width=".2"/>
<path d="M169.5 86.7h70.9" fill="none" stroke="#0e0e0e" stroke-width=".3"/>
<circle cx="217.7" cy="86.7" r=".57" fill="#0e0e0e"/>
<circle cx="217.7" cy="86.7" r=".57" fill="none" stroke="#0e0e0e" stroke-width=".2"/>
<path d="M155.3 44.1h-11.3v8.5M155.3 47h-8.5v5.6M19.2 66.8h17M27.7 78.2v2.8h65.2M115.6 132.1v2.8h-5.7M118.4 132.1v5.6h-8.5" fill="none" stroke="#0e0e0e" stroke-width=".3"/>
<circle cx="58.9" cy="81" r=".57" fill="#0e0e0e"/>
<circle cx="58.9" cy="81" r=".57" fill="none" stroke="#0e0e0e" stroke-width=".2"/>
<path d="M129.8 132.1v31.2h-8.5v-2.9" fill="none" stroke="#0e0e0e" stroke-width=".3"/>
<circle cx="129.8" cy="157.6" r=".57" fill="#0e0e0e"/>
<circle cx="129.8" cy="157.6" r=".57" fill="none" stroke="#0e0e0e" stroke-width=".2"/>
<path d="M129.8 12.9v2.9h11.3M237.6 66.8h19.8" fill="none" stroke="#0e0e0e" stroke-width=".3"/>
<circle cx="141.1" cy="15.8" r=".57" fill="#0e0e0e"/>
<circle cx="141.1" cy="15.8" r=".57" fill="none" stroke="#0e0e0e" stroke-width=".2"/>
<path d="M141.1 27.1h-14.2v25.5" fill="none" stroke="#0e0e0e" stroke-width=".3"/>
<circle cx="141.1" cy="27.1" r=".57" fill="#0e0e0e"/>
<circle cx="141.1" cy="27.1" r=".57" fill="none" stroke="#0e0e0e" stroke-width=".2"/>
<path d="M195 12.9h-53.9v39.7" fill="none" stroke="#0e0e0e" stroke-width=".3"/>
<circle cx="141.1" cy="44.1" r=".57" fill="#0e0e0e"/>
<circle cx="141.1" cy="44.1" r=".57" fill="none" stroke="#0e0e0e" stroke-width=".2"/>
<circle cx="141.1" cy="27.1" r=".57" fill="#0e0e0e"/>
<circle cx="141.1" cy="27.1" r=".57" fill="none" stroke="#0e0e0e" stroke-width=".2"/>
<circle cx="141.1" cy="24.3" r=".57" fill="#0e0e0e"/>
<circle cx="141.1" cy="24.3" r=".57" fill="none" stroke="#0e0e0e" stroke-width=".2"/>
<circle cx="141.1" cy="15.8" r=".57" fill="#0e0e0e"/>
<circle cx="141.1" cy="15.8" r=".57" fill="none" stroke="#0e0e0e" stroke-width=".2"/>
<path d="M141.1 44.1h-2.8v8.5" fill="none" stroke="#0e0e0e" stroke-width=".3"/>
<circle cx="141.1" cy="44.1" r=".57" fill="#0e0e0e"/>
<circle cx="141.1" cy="44.1" r=".57" fill="none" stroke="#0e0e0e" stroke-width=".2"/>
<path d="M138.3 132.1v14.2h36.9M141.1 132.1v11.3h39.7" fill="none" stroke="#0e0e0e" stroke-width=".3"/>
<g fill="none" stroke="#000" stroke-width=".3">
<path d="M175.2 146.3h7.1M180.8 143.4h7.1"/>
<circle cx="183.7" cy="146.3" r="1.42"/>
<circle cx="189.3" cy="143.4" r="1.42"/>
</g>
<g font-size="2.6">
<text x="37.7" y="5.2">1</text>
<text x="104.8" y="5.2">2</text>
<text x="172.3" y="5.2">3</text>
<text x="239.5" y="5.2">4</text>
<text x="193.5" y="12.4">2</text>
<text x="201.3" y="12.4">1</text>
<text x="193.5" y="23.7">2</text>
<text x="201.3" y="23.7">1</text>
<text x="6.9" y="29">A</text>
<text x="270.7" y="29">A</text>
<text x="193.5" y="35.1">2</text>
<text x="201.3" y="35.1">1</text>
<text x="115" y="58.9" transform="rotate(-90 115 58.9)">49</text>
<text x="117.9" y="58.9" transform="rotate(-90 117.9 58.9)">48</text>
<text x="120.7" y="58.9" transform="rotate(-90 120.7 58.9)">47</text>
<text x="123.5" y="58.9" transform="rotate(-90 123.5 58.9)">46</text>
<text x="126.4" y="58.9" transform="rotate(-90 126.4 58.9)">45</text>
<text x="129.2" y="58.9" transform="rotate(-90 129.2 58.9)">44</text>
<text x="132" y="58.9" transform="rotate(-90 132 58.9)">43</text>
<text x="134.9" y="58.9" transform="rotate(-90 134.9 58.9)">42</text>
<text x="137.7" y="58.9" transform="rotate(-90 137.7 58.9)">41</text>
<text x="140.5" y="58.9" transform="rotate(-90 140.5 58.9)">40</text>
<text x="143.4" y="58.9" transform="rotate(-90 143.4 58.9)">39</text>
<text x="146.2" y="58.9" transform="rotate(-90 146.2 58.9)">38</text>
<text x="34.7" y="66.3">2</text>
<text x="42.4" y="66.3">1</text>
<text x="116.5" y="68.2" transform="rotate(-90 116.5 68.2)">PAD</text>
<text x="122.1" y="69.6" transform="rotate(-90 122.1 69.6)">REFA</text>
<text x="125" y="71.5" transform="rotate(-90 125 71.5)">REFAA</text>
<text x="127.8" y="68.6" transform="rotate(-90 127.8 68.6)">VDD</text>
<text x="130.6" y="68.5" transform="rotate(-90 130.6 68.5)">DNC</text>
<text x="133.5" y="68.4" transform="rotate(-90 133.5 68.4)">XOB</text>
<text x="136.3" y="68.7" transform="rotate(-90 136.3 68.7)">XOA</text>
<text x="139.1" y="68.6" transform="rotate(-90 139.1 68.6)">VDD</text>
<text x="142" y="68.6" transform="rotate(-90 142 68.6)">VDD</text>
<text x="144.8" y="71.1" transform="rotate(-90 144.8 71.1)">REFBB</text>
<text x="147.7" y="69.4" transform="rotate(-90 147.7 69.4)">REFB</text>
<text x="230.4" y="66.3">2</text>
<text x="238.1" y="66.3">1</text>
<text x="98" y="77.6">2</text>
<text x="98.2" y="74.8">1</text>
<text x="103.4" y="76.2">SDO/M5</text>
<text x="119.3" y="72.5" transform="rotate(-90 119.3 72.5)">RESETB</text>
<text x="163.2" y="77.6">37</text>
<text x="7" y="82.2">B</text>
<text x="97.9" y="83.3">4</text>
<text x="98" y="80.4">3</text>
<text x="103.4" y="79">SCLK/SCL</text>
<text x="103.4" y="81.8">VDDIOA</text>
<text x="155.5" y="79">M4</text>
<text x="155.6" y="81.8">M3</text>
<text x="163.2" y="83.3">35</text>
<text x="163.2" y="80.4">36</text>
<text x="270.8" y="82.2">B</text>
<text x="98" y="88.9">6</text>
<text x="98" y="86.1">5</text>
<text x="103.4" y="84.7">SDIO/SDA</text>
<text x="103.4" y="87.5">CSB/M6</text>
<text x="149.1" y="87.5">VDDIOB</text>
<text x="155.5" y="84.7">M2</text>
<text x="163.2" y="88.9">33</text>
<text x="163.2" y="86.1">34</text>
<text x="98" y="91.8">7</text>
<text x="98" y="94.6">8</text>
<text x="103.4" y="90.3">VDD</text>
<text x="103.4" y="93.2">LVO0</text>
<text x="155.5" y="93.2">M0</text>
<text x="155.7" y="90.3">M1</text>
<text x="163.2" y="94.6">31</text>
<text x="163.2" y="91.8">32</text>
<text x="96.6" y="100.3">10</text>
<text x="98" y="97.5">9</text>
<text x="103.4" y="96.1">LF0</text>
<text x="103.4" y="98.9">VDD</text>
<text x="103.4" y="101.7">VDD</text>
<text x="152.7" y="98.9">LDO1</text>
<text x="153.5" y="96.1">VDD</text>
<text x="155" y="101.7">LF1</text>
<text x="163.2" y="100.3">29</text>
<text x="163.2" y="97.5">30</text>
<text x="96.6" y="106">12</text>
<text x="96.9" y="103.1">11</text>
<text x="103.4" y="104.6">OUT0AP</text>
<text x="103.4" y="107.4">OUT0AN</text>
<text x="153.5" y="107.4">VDD</text>
<text x="153.5" y="104.6">VDD</text>
<text x="163.2" y="106">27</text>
<text x="163.2" y="103.1">28</text>
<text x="96.8" y="108.8">13</text>
<text x="103.4" y="110.2">VDD</text>
<text x="148.8" y="110.2">OUT1AN</text>
<text x="163.2" y="108.8">26</text>
<text x="196.4" y="111.6">2</text>
<text x="204.1" y="111.6">1</text>
<text x="40.4" y="123">2</text>
<text x="48" y="123">1</text>
<text x="116.5" y="121.6" transform="rotate(-90 116.5 121.6)">OUT0BP</text>
<text x="119.3" y="121.6" transform="rotate(-90 119.3 121.6)">OUT0BN</text>
<text x="122.1" y="121.6" transform="rotate(-90 122.1 121.6)">DNC</text>
<text x="125" y="121.6" transform="rotate(-90 125 121.6)">OUT0CP</text>
<text x="127.8" y="121.6" transform="rotate(-90 127.8 121.6)">OUT0CN</text>
<text x="130.6" y="121.6" transform="rotate(-90 130.6 121.6)">VDD</text>
<text x="133.5" y="121.6" transform="rotate(-90 133.5 121.6)">VDD</text>
<text x="136.3" y="121.6" transform="rotate(-90 136.3 121.6)">DNC</text>
<text x="139.1" y="121.6" transform="rotate(-90 139.1 121.6)">OUT1BP</text>
<text x="142" y="121.6" transform="rotate(-90 142 121.6)">OUT1BN</text>
<text x="144.8" y="121.6" transform="rotate(-90 144.8 121.6)">VDD</text>
<text x="147.7" y="121.6" transform="rotate(-90 147.7 121.6)">OUT1AP</text>
<text x="196.4" y="123">2</text>
<text x="204.1" y="123">1</text>
<text x="115" y="128.3" transform="rotate(-90 115 128.3)">14</text>
<text x="117.9" y="128.2" transform="rotate(-90 117.9 128.2)">15</text>
<text x="120.7" y="128.3" transform="rotate(-90 120.7 128.3)">16</text>
<text x="123.5" y="128.3" transform="rotate(-90 123.5 128.3)">17</text>
<text x="126.4" y="128.2" transform="rotate(-90 126.4 128.2)">18</text>
<text x="129.2" y="128.3" transform="rotate(-90 129.2 128.3)">19</text>
<text x="132" y="128.3" transform="rotate(-90 132 128.3)">20</text>
<text x="134.9" y="128.1" transform="rotate(-90 134.9 128.1)">21</text>
<text x="137.7" y="128.3" transform="rotate(-90 137.7 128.3)">22</text>
<text x="140.5" y="128.2" transform="rotate(-90 140.5 128.2)">23</text>
<text x="143.4" y="128.3" transform="rotate(-90 143.4 128.3)">24</text>
<text x="146.2" y="128.2" transform="rotate(-90 146.2 128.2)">25</text>
<text x="7" y="135.4">C</text>
<text x="40.4" y="134.3">2</text>
<text x="48" y="134.3">1</text>
<text x="270.8" y="135.4">C</text>
<text x="40.4" y="145.7">2</text>
<text x="48" y="145.7">1</text>
<text x="153.8" y="154.2">2</text>
<text x="161.5" y="154.2">1</text>
<text x="40.4" y="157">2</text>
<text x="48" y="157">1</text>
<text x="153.8" y="165.5">2</text>
<text x="161.5" y="165.5">1</text>
<text x="153.8" y="176.9">2</text>
<text x="161.5" y="176.9">1</text>
<text x="6.9" y="188.6">D</text>
<text x="170.9" y="188.2">Title</text>
<text x="270.7" y="188.6">D</text>
<text x="170.9" y="196.7">Size</text>
<text x="185.1" y="196.7">Number</text>
<text x="241.8" y="196.7">Revision</text>
<text x="172.3" y="201">A</text>
<text x="170.9" y="205.2">Date:</text>
<text x="170.9" y="208.1">File:</text>
<text x="183.6" y="205.2">5/02/2022</text>
<text x="183.7" y="208.1">C:\Users\..\04-AD9546-Main.SchDoc</text>
<text x="227.6" y="205.2">Sheet of</text>
<text x="227.7" y="208.1">Drawn By:</text>
<text x="37.7" y="212.3">1</text>
<text x="104.8" y="212.3">2</text>
<text x="172.3" y="212.3">3</text>
<text x="239.5" y="212.3">4</text>
</g>
<g font-size="2.6" fill="#262626">
<text x="123.2" y="9.5">DPLL_VDD</text>
<text x="95.8" y="57.7">GND</text>
<text x="223.5" y="54.9">GND</text>
<text x="16.4" y="74.8">GND</text>
<text x="24.8" y="74.8">P3V3</text>
<text x="254.7" y="74.8">GND</text>
<text x="237.6" y="83.3">P3V3</text>
<text x="29.6" y="86.1">DPLL_VDD</text>
<text x="219.6" y="103.1">DPLL_VDD</text>
<text x="155.3" y="142.8">DPLL_OUT_1B_N</text>
<text x="155.3" y="145.7">DPLL_OUT_1B_P</text>
<text x="223.5" y="145.7">GND</text>
<text x="114.7" y="157">DPLL_VDD</text>
<text x="22.1" y="174">GND</text>
<text x="183.8" y="185.4">GND</text>
</g>
<g font-size="2.6" fill="#0e0e0e">
<text x="195.8" y="9.2">C1</text>
<text x="81.5" y="18">System clock crystal</text>
<text x="83.4" y="22.3">5[1D]DPLL_XOA</text>
<text x="183.6" y="18">CAP CER 0.1UF 16V X7R 0402</text>
<text x="195.8" y="20.6">C2</text>
<text x="83.7" y="25.1">5[3D]DPLL_XOB</text>
<text x="183.6" y="29.4">CAP CER 0.1UF 16V X7R 0402</text>
<text x="80.7" y="30.8">5[2C]DPLL_REFAA</text>
<text x="82.4" y="33.6">6[1D]DPLL_REFA</text>
<text x="195.8" y="31.9">C3</text>
<text x="71.2" y="39.3">5[1B], 10[2B]DPLL_RESETB</text>
<text x="183.6" y="40.7">CAP CER 0.1UF 16V X7R 0402</text>
<text x="37" y="63.1">C4</text>
<text x="170" y="60.6">U1</text>
<text x="170" y="63.4">AD9546</text>
<text x="232.7" y="63.1">C5</text>
<text x="24.8" y="71.9">CAP CER 0.1UF 16V X7R 0402</text>
<text x="220.5" y="71.9">CAP CER 0.1UF 16V X7R 0402</text>
<text x="58.9" y="76.2">10[2B]DPLL_M5</text>
<text x="48.4" y="79">5[1C], 10[2B]DPLL_SCLK</text>
<text x="207.9" y="79">5[4A]</text>
<text x="49.1" y="84.7">5[1C], 10[2B]DPLL_SDIO</text>
<text x="57.6" y="87.5">10[2B]DPLL_CSB</text>
<text x="56.9" y="93.2">5[1A]DPLL_LDO0</text>
<text x="207.9" y="93.2">6[3D]</text>
<text x="59.2" y="96.1">5[1A]DPLL_LF0</text>
<text x="50.8" y="107.4">7[1B]DPLL_OUT_0A_N</text>
<text x="51.1" y="104.6">7[1A]DPLL_OUT_0A_P</text>
<text x="47.5" y="111.6">38.4MHz AC-coupled to Decawave</text>
<text x="198.7" y="108.5">C6</text>
<text x="42.7" y="119.8">C7</text>
<text x="186.5" y="117.3">CAP CER 0.1UF 16V X7R 0402</text>
<text x="198.7" y="119.8">C8</text>
<text x="30.5" y="128.7">CAP CER 0.1UF 16V X7R 0402</text>
<text x="42.7" y="131.2">C9</text>
<text x="75.9" y="131.5">1 PPS DC-coupled to AD9513</text>
<text x="183.6" y="131.5">1 PPS DC-coupled to AD9513</text>
<text x="186.5" y="128.7">CAP CER 0.1UF 16V X7R 0402</text>
<text x="79.8" y="135.8">7[1B]DPLL_OUT_0B_P</text>
<text x="30.5" y="140">CAP CER 0.1UF 16V X7R 0402</text>
<text x="42.7" y="142.5">C10</text>
<text x="79.3" y="138.6">7[1C]DPLL_OUT_0B_N</text>
<text x="180.5" y="149.9">TP2</text>
<text x="186.2" y="147.1">TP1</text>
<text x="192.2" y="148.5">Unused, internal DPLL feedback</text>
<text x="30.5" y="151.3">CAP CER 0.1UF 16V X7R 0402</text>
<text x="42.7" y="153.9">C11</text>
<text x="75.9" y="151.3">Unused, internal DPLL feedback</text>
<text x="156.1" y="151">C12</text>
<text x="143.9" y="159.9">CAP CER 0.1UF 16V X7R 0402</text>
<text x="30.5" y="162.7">CAP CER 0.1UF 16V X7R 0402</text>
<text x="156.1" y="162.4">C13</text>
<text x="143.9" y="171.2">CAP CER 0.1UF 16V X7R 0402</text>
<text x="156.1" y="173.7">C14</text>
<text x="143.9" y="182.5">CAP CER 0.1UF 16V X7R 0402</text>
</g>
<g font-size="2.6" fill="#4c4c4c">
<text x="159.3" y="45">DPLL_REFBB6[2C]</text>
<text x="159.3" y="47.8">DPLL_REFB6[4C]</text>
<text x="196.1" y="81.8">DPLL_M35[2A]</text>
<text x="196.1" y="79">DPLL_M4</text>
<text x="196.1" y="84.7">DPLL_M26[4A]</text>
<text x="196.1" y="93.2">DPLL_M0</text>
<text x="196.1" y="90.3">DPLL_M16[2A]</text>
<text x="196.1" y="101.7">DPLL_LF15[2A]</text>
<text x="196.1" y="98.9">DPLL_LDO15[2A]</text>
<text x="179.1" y="135.8">DPLL_OUT_1A_N 7[1D]</text>
<text x="179.1" y="138.6">DPLL_OUT_1A_P 7[1C]</text>
</g>
</svg>
